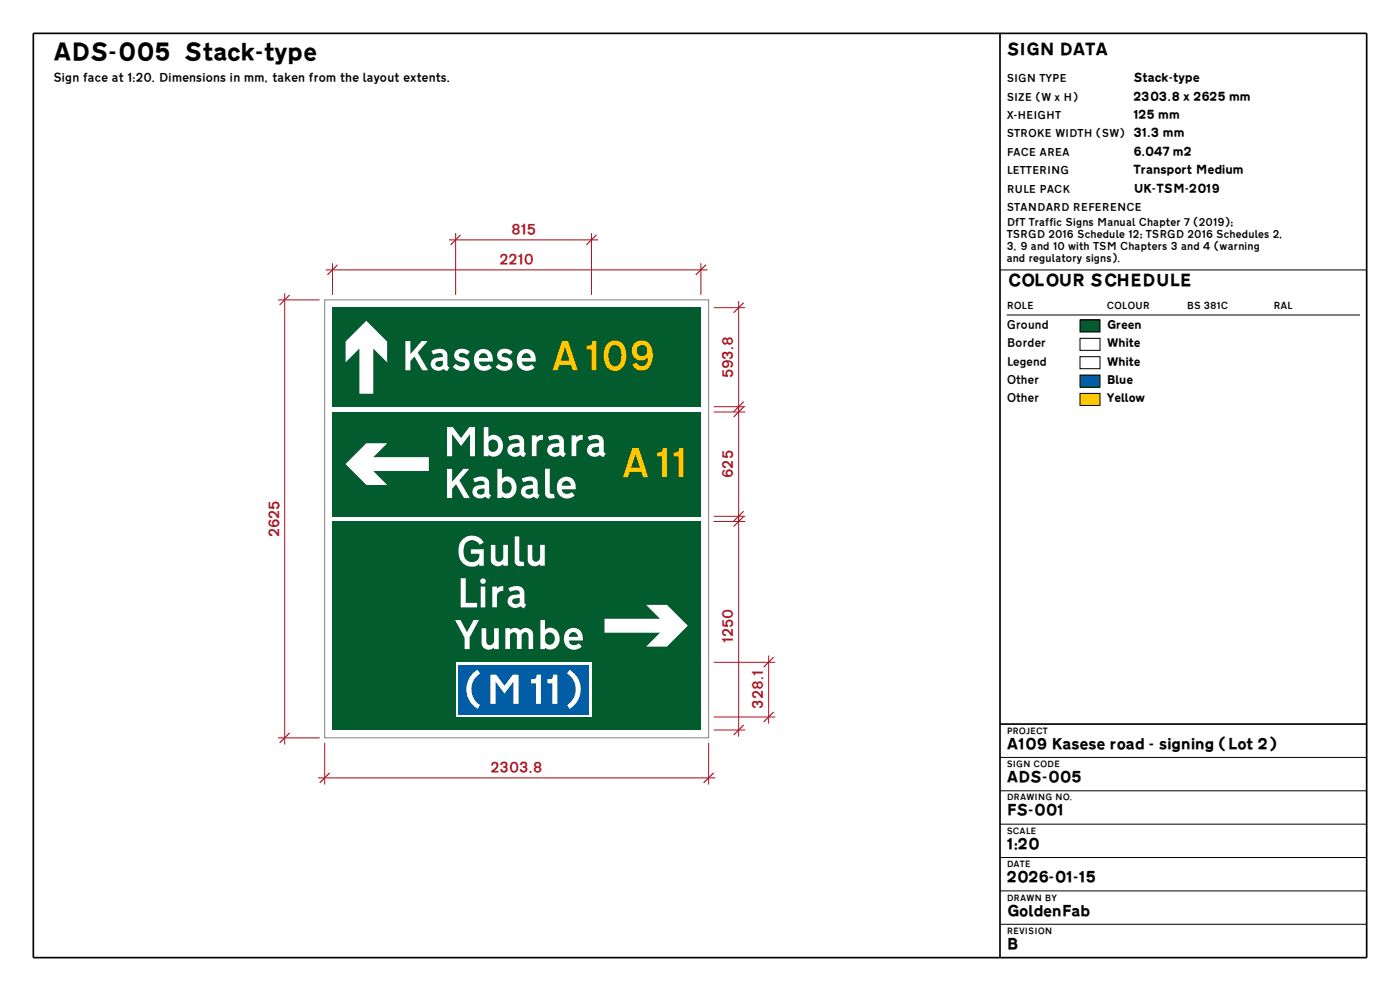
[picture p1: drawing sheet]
<svg xmlns="http://www.w3.org/2000/svg" width="420mm" height="297mm" viewBox="0 0 420 297" stroke-linecap="round" stroke-linejoin="round" font-family="sans-serif">
<path d="M99.8 92.2h110.5v29.7h-110.5z" fill-rule="evenodd" fill="#025c2e"/>
<g fill="#fff">
<path d="M103.7 102.4l6.2-6.3 6.3 6.3v6.2l-4.2-4.1v13.5h-4.2v-13.5l-4.1 4.1z" fill-rule="evenodd"/>
<path d="M121.6 102.2h1.5v3.9l3.4-3.9h1.8l-2.5 2.9a.62 .62 0 0 0-.5 .5 .62 .62 0 0 0 .3 .6l2.8 4.8h-1.7l-2.1-3.7a.24 .24 0 0 0-.1-.3 .24 .24 0 0 0-.4 0l-1 1.2v2.8h-1.5zM129.4 105.2l2.4-.7a2.08 2.08 0 0 1 2.4 1.7v3.4l.7 .5-.7 1.1-.5-.2a.78 .78 0 0 0-1.2-.1 2.22 2.22 0 0 1-2.4-.3 2.22 2.22 0 0 1-.7-2.2 2.87 2.87 0 0 1 2.5-1.3l1-.1a1.06 1.06 0 0 0-.5-1.1 1.06 1.06 0 0 0-1.1 0l-1.4 .4zM130.9 108.4a.98 .98 0 0 0 0 1.4 .98 .98 0 0 0 1.4 .1l.5-.5v-1.3zM136.8 105.1a3 3 0 0 1 4.1 .4l-.8 .9a1.53 1.53 0 0 0-2.5 0l.2 .4 .4 .2a2.75 2.75 0 0 1 2.7 1.9v.1a2.17 2.17 0 0 1-3.1 2.1l-2-1.1 .9-1a1.87 1.87 0 0 0 2.8 .4l-.1-.6-.6-.3a2.09 2.09 0 0 1-2.2-1 2.09 2.09 0 0 1 .2-2.4zM143.2 105.2a2.92 2.92 0 0 1 3.1-.2 2.92 2.92 0 0 1 1.6 2.7v.7h-4.2a1.72 1.72 0 0 0 1.2 1.3 1.72 1.72 0 0 0 1.8-.5l.8 1a3.1 3.1 0 0 1-3.3 .7 3.1 3.1 0 0 1-2-2.7v-.2a3.7 3.7 0 0 1 1-2.8zM144 106.3l-.4 1h2.8v-.2a1.4 1.4 0 0 0-1-1.1 1.4 1.4 0 0 0-1.4 .3zM149.7 105.1a3 3 0 0 1 4.1 .4l-.8 .9a1.53 1.53 0 0 0-2.5 0l.1 .4 .5 .2a2.75 2.75 0 0 1 2.7 1.9v.1a2.17 2.17 0 0 1-3.1 2.1l-2-1.1 .9-1a1.87 1.87 0 0 0 2.8 .4l-.2-.6-.5-.3a2.09 2.09 0 0 1-2.3-1 2.09 2.09 0 0 1 .3-2.4zM156.1 105.2a2.92 2.92 0 0 1 3.1-.2 2.92 2.92 0 0 1 1.5 2.7v.7h-4.2a1.72 1.72 0 0 0 1.3 1.3 1.72 1.72 0 0 0 1.7-.5l.9 1a3.1 3.1 0 0 1-3.3 .7 3.1 3.1 0 0 1-2.1-2.7v-.2a3.7 3.7 0 0 1 1.1-2.8zM156.9 106.3l-.4 1h2.8v-.2a1.4 1.4 0 0 0-1-1.1 1.4 1.4 0 0 0-1.4 .3z" fill-rule="evenodd"/>
</g>
<g fill="#ffc800">
<path d="M168.6 102.2h1.9l2.8 8.8h-1.5l-.5-1.7h-3.5l-.5 1.7h-1.5zM169.5 104.1l-1.3 4h2.6z" fill-rule="evenodd"/>
<path d="M176 103.6l1.1-.1a.92 .92 0 0 0 .6-1.1v-.2h1.3v8.7h-1.6v-6.1h-1.4zM182.4 102.8a3.2 3.2 0 0 1 3.5-.5 3.2 3.2 0 0 1 1.8 2.9 5.2 5.2 0 0 1-2 5.8 3.4 3.4 0 0 1-4.5-3.1l-.1-1.6 .1-1.1 .4-1.2zM183.2 104l-.5 1.2-.1 2a2.11 2.11 0 0 0 2.3 2.5 3.1 3.1 0 0 0 1.5-2.9v-.3a2.25 2.25 0 0 0-2.5-3zM190.2 103a3.3 3.3 0 0 1 3.9-.6 3.3 3.3 0 0 1 1.7 3.5 5.8 5.8 0 0 1-1.6 4.6l-.8 .4a3.2 3.2 0 0 1-3.7-1.8l1.2-.4a2.08 2.08 0 0 0 1.7 1h.1a1.95 1.95 0 0 0 1.6-2.4v-.1a2.76 2.76 0 0 1-3.1 .6 2.76 2.76 0 0 1-1.7-2.7l.2-1.2zM191.5 103.8a1.69 1.69 0 0 0-.5 1.7 1.69 1.69 0 0 0 1.4 1.2 1.65 1.65 0 0 0 1.8-2.1 1.65 1.65 0 0 0-2.7-.8z" fill-rule="evenodd"/>
</g>
<path d="M99.8 123.5h110.5v31.2h-110.5z" fill-rule="evenodd" fill="#025c2e"/>
<g fill="#fff">
<path d="M109.9 132.8h6.3l-4.2 4.2h16.7v4.2h-16.7l4.2 4.1h-6.3l-6.2-6.2z" fill-rule="evenodd"/>
<path d="M134.1 128h1.8l2.4 3.3 2.5-3.3h1.7v8.7h-1.5v-6.6l-2.7 3.6-2.7-3.6v6.6h-1.5zM145.1 128h1.4v2.9a2.85 2.85 0 0 1 3.3 .1 2.85 2.85 0 0 1 1.1 3.1 2.74 2.74 0 0 1-1.5 2.4 2.74 2.74 0 0 1-2.9-.2v.4h-1.4zM146.9 132.1l-.3 .6v1.7a1.55 1.55 0 0 0 2 .9 1.55 1.55 0 0 0 .8-2.1 1.51 1.51 0 0 0-.9-1.3 1.51 1.51 0 0 0-1.6 .2zM152.4 131l2.4-.7a2.08 2.08 0 0 1 2.4 1.7v3.4l.7 .5-.7 1.1-.5-.2a.78 .78 0 0 0-1.2-.1 2.22 2.22 0 0 1-2.4-.3 2.22 2.22 0 0 1-.7-2.3 2.87 2.87 0 0 1 2.5-1.2l1-.1a1.06 1.06 0 0 0-.5-1.1 1.06 1.06 0 0 0-1.1-.1l-1.4 .5zM153.9 134.2a.98 .98 0 0 0 0 1.4 .98 .98 0 0 0 1.4 .1l.5-.6v-1.2zM159.6 130.5h1.4v.6l.9-.7 1-.1v1.5a1.95 1.95 0 0 0-1.9 .9v4h-1.4zM164.4 131l2.3-.7a2.08 2.08 0 0 1 2.5 1.7v3.4l.6 .5-.7 1.1-.5-.2a.78 .78 0 0 0-1.2-.1 2.22 2.22 0 0 1-2.3-.3 2.22 2.22 0 0 1-.8-2.3 2.87 2.87 0 0 1 2.5-1.2l1-.1a1.06 1.06 0 0 0-.4-1.1 1.06 1.06 0 0 0-1.2-.1l-1.3 .5zM165.9 134.2a.98 .98 0 0 0-.1 1.4 .98 .98 0 0 0 1.4 .1l.6-.6v-1.2zM171.5 130.5h1.4v.6l1-.7 .9-.1v1.5a1.95 1.95 0 0 0-1.8 .9l-.1 4h-1.4zM176.3 131l2.4-.7a2.08 2.08 0 0 1 2.4 1.7v3.4l.6 .5-.7 1.1-.4-.2a.78 .78 0 0 0-1.2-.1 2.22 2.22 0 0 1-2.4-.3 2.22 2.22 0 0 1-.8-2.3 2.87 2.87 0 0 1 2.5-1.2l1-.1a1.06 1.06 0 0 0-.4-1.1 1.06 1.06 0 0 0-1.2-.1l-1.3 .5zM177.8 134.2a.98 .98 0 0 0 0 1.4 .98 .98 0 0 0 1.3 .1l.6-.6v-1.2z" fill-rule="evenodd"/>
<path d="M134.1 140.5h1.5v3.9l3.4-3.9h1.8l-2.5 2.9a.62 .62 0 0 0-.5 .5 .62 .62 0 0 0 .3 .6l2.8 4.8h-1.7l-2.1-3.7a.24 .24 0 0 0-.1-.4 .24 .24 0 0 0-.4 .1l-1 1.2v2.8h-1.5zM141.9 143.5l2.4-.7a2.08 2.08 0 0 1 2.4 1.7v3.4l.7 .5-.7 1.1-.5-.2a.78 .78 0 0 0-1.2-.1 2.22 2.22 0 0 1-2.4-.3 2.22 2.22 0 0 1-.7-2.3 2.87 2.87 0 0 1 2.5-1.2l1-.1a1.06 1.06 0 0 0-.5-1.1 1.06 1.06 0 0 0-1.1-.1l-1.4 .5zM143.4 146.7a.98 .98 0 0 0 0 1.4 .98 .98 0 0 0 1.4 .1l.5-.6v-1.2zM149.2 140.5h1.4v2.9a2.85 2.85 0 0 1 3.3 .1 2.85 2.85 0 0 1 1 3.1 2.74 2.74 0 0 1-1.5 2.4 2.74 2.74 0 0 1-2.8-.2v.4h-1.4zM151 144.6l-.4 .6v1.7a1.55 1.55 0 0 0 2.1 .9 1.55 1.55 0 0 0 .8-2.1 1.51 1.51 0 0 0-.9-1.3 1.51 1.51 0 0 0-1.6 .2zM156.5 143.5l2.3-.7a2.08 2.08 0 0 1 2.5 1.7v3.4l.6 .5-.7 1.1-.4-.2a.78 .78 0 0 0-1.2-.1 2.22 2.22 0 0 1-2.4-.3 2.22 2.22 0 0 1-.8-2.3 2.87 2.87 0 0 1 2.5-1.2l1-.1a1.06 1.06 0 0 0-.4-1.1 1.06 1.06 0 0 0-1.2-.1l-1.3 .5zM158 146.7a.98 .98 0 0 0 0 1.4 .98 .98 0 0 0 1.3 .1l.6-.6v-1.2zM163.5 140.5h1.4v6.4a.89 .89 0 0 0 .3 1 .89 .89 0 0 0 1 .1l.2 1.2a1.96 1.96 0 0 1-2.9-1zM168.1 143.5a2.92 2.92 0 0 1 3.1-.2 2.92 2.92 0 0 1 1.5 2.7v.6h-4.2a1.72 1.72 0 0 0 1.3 1.4 1.72 1.72 0 0 0 1.7-.5l.9 1a3.1 3.1 0 0 1-3.3 .7 3.1 3.1 0 0 1-2.1-2.8v-.1a3.7 3.7 0 0 1 1.1-2.8zM168.9 144.6l-.4 1h2.8v-.2a1.4 1.4 0 0 0-1-1.2 1.4 1.4 0 0 0-1.4 .4z" fill-rule="evenodd"/>
</g>
<g fill="#ffc800">
<path d="M189.7 134.2h1.9l2.8 8.8h-1.5l-.5-1.6h-3.5l-.5 1.6h-1.5zM190.6 136.1l-1.3 4h2.7z" fill-rule="evenodd"/>
<path d="M197.1 135.6l1.2-.1a.92 .92 0 0 0 .5-1.1v-.2h1.3v8.8h-1.5v-6.2h-1.5zM202 135.6l1.2-.1a.92 .92 0 0 0 .5-1.1v-.2h1.3v8.8h-1.5v-6.2h-1.5z" fill-rule="evenodd"/>
</g>
<path d="M99.8 156.3h110.5v62.5h-110.5z" fill-rule="evenodd" fill="#025c2e"/>
<g fill="#fff">
<path d="M181.3 185.4h16.7l-4.2-4.1h6.3l6.2 6.2-6.2 6.3h-6.3l4.2-4.2h-16.7z" fill-rule="evenodd"/>
<path d="M138.6 161.8a3.5 3.5 0 0 1 2.3-1.2l.5-.1a4.1 4.1 0 0 1 3.7 2.1l-1.2 .7-.2-.3a2.56 2.56 0 0 0-3.9-.4l-.3 .3a4.9 4.9 0 0 0 .3 4.9 2.23 2.23 0 0 0 2.7 .6 2.23 2.23 0 0 0 1.3-2.4h-2.5v-1.4h3.8v5h-1.3v-.7l-.7 .6-1 .3a4.2 4.2 0 0 1-4.6-4.8l.4-2.1zM147.2 163.3h1.4l.1 4a1.16 1.16 0 0 0 1.2 1.1 1.16 1.16 0 0 0 1.1-1.2v-3.9h1.4v6.2h-1.4v-.5a2.1 2.1 0 0 1-2.3 .7 2.1 2.1 0 0 1-1.5-1.9zM154.4 160.8h1.4v6.4a.89 .89 0 0 0 .3 1 .89 .89 0 0 0 1 .1l.2 1.2a1.96 1.96 0 0 1-2.9-1zM158.3 163.3h1.4v4a1.16 1.16 0 0 0 1.3 1.1 1.16 1.16 0 0 0 1-1.2v-3.9h1.4v6.2h-1.4v-.5a2.1 2.1 0 0 1-2.3 .7 2.1 2.1 0 0 1-1.4-1.9z" fill-rule="evenodd"/>
<path d="M138.2 173.3h1.5v7.4h3.4v1.3h-4.9zM144.2 175.8h1.4v6.3h-1.4zM144.1 174.1a.85 .85 0 0 1 1.7 0 .85 .85 0 0 1-1.7 0zM147.7 175.8h1.4v.6l.9-.6 1-.1v1.4a1.95 1.95 0 0 0-1.8 1l-.1 3.9h-1.4zM152.5 176.3l2.3-.7a2.08 2.08 0 0 1 2.5 1.7v3.4l.6 .5-.7 1.1-.4-.2a.78 .78 0 0 0-1.2-.1 2.22 2.22 0 0 1-2.4-.3 2.22 2.22 0 0 1-.8-2.2 2.87 2.87 0 0 1 2.5-1.3l1-.1a1.06 1.06 0 0 0-.4-1.1 1.06 1.06 0 0 0-1.2 0l-1.3 .4zM154 179.5a.98 .98 0 0 0 0 1.4 .98 .98 0 0 0 1.3 .1l.6-.5v-1.3z" fill-rule="evenodd"/>
<path d="M136.5 185.8h1.6l2 3.7 2-3.7h1.6l-2.8 5.2v3.5h-1.5v-3.5zM144.5 188.3h1.4v4a1.16 1.16 0 0 0 1.3 1.1 1.16 1.16 0 0 0 1-1.2v-3.9h1.4v6.2h-1.4v-.5a2.1 2.1 0 0 1-2.3 .7 2.1 2.1 0 0 1-1.4-1.9zM151.6 188.3h1.4v.4a2.09 2.09 0 0 1 3.1 .3 2.26 2.26 0 0 1 3.7 .4l.1 5.1h-1.3l-.1-4.3a1.01 1.01 0 0 0-1-.8 1.01 1.01 0 0 0-1 .8v4.3h-1.4v-4l-.2-.6a1.04 1.04 0 0 0-1.2-.4 1.04 1.04 0 0 0-.7 1.1v3.9h-1.4zM162.1 185.8h1.4v2.9a2.85 2.85 0 0 1 3.3 .1 2.85 2.85 0 0 1 1.1 3.1 2.74 2.74 0 0 1-1.5 2.4 2.74 2.74 0 0 1-2.9-.2v.4h-1.4zM163.9 189.9l-.3 .6v1.8a1.55 1.55 0 0 0 2 .8 1.55 1.55 0 0 0 .8-2.1 1.51 1.51 0 0 0-.9-1.3 1.51 1.51 0 0 0-1.6 .2zM170.2 188.8a2.92 2.92 0 0 1 3.1-.2 2.92 2.92 0 0 1 1.6 2.7v.7h-4.2a1.72 1.72 0 0 0 1.2 1.3 1.72 1.72 0 0 0 1.8-.5l.8 1a3.1 3.1 0 0 1-3.3 .7 3.1 3.1 0 0 1-2-2.7v-.2a3.7 3.7 0 0 1 1-2.8zM171 189.9l-.4 1h2.8v-.2a1.4 1.4 0 0 0-1-1.1 1.4 1.4 0 0 0-1.4 .3z" fill-rule="evenodd"/>
<path d="M136.7 198.5h40.7v16.4h-40.7z" fill-rule="evenodd"/>
</g>
<path d="M137.5 199.3h39.2v14.8h-39.2z" fill-rule="evenodd" fill="#005da6"/>
<g fill="#fff">
<path d="M141.9 201.7l1.3-1 .7 1.1a5.8 5.8 0 0 0 .1 9.6l-.7 .9a6.4 6.4 0 0 1-3.4-5.8v-.3a7.3 7.3 0 0 1 2-4.5zM147.1 202.2h1.8l2.5 3.3 2.4-3.3h1.7v8.7h-1.5v-6.6l-2.7 3.6-2.6-3.6v6.6h-1.6z" fill-rule="evenodd"/>
<path d="M159.3 203.6l1.2-.1a.92 .92 0 0 0 .5-1.1v-.2h1.3v8.7h-1.5v-6.1h-1.5zM164.2 203.6l1.2-.1a.92 .92 0 0 0 .5-1.1v-.2h1.3v8.7h-1.5v-6.1h-1.5zM170.9 200.7a6.9 6.9 0 0 1 3.3 6.1 6.6 6.6 0 0 1-3.4 5.5l-.7-1a5.8 5.8 0 0 0 2.6-4.9 5.8 5.8 0 0 0-2.5-4.6z" fill-rule="evenodd"/>
</g>
<path d="M97.4 89.9h115.2v131.2h-115.2z" fill="none" stroke="#808080" stroke-width=".3"/>
<path d="M324 95.9h6v3.6h-6z" fill="#025c2e"/>
<path d="M324 95.9h6v3.6h-6z" fill="none" stroke="#000" stroke-width=".3"/>
<path d="M324 101.4h6v3.6h-6z" fill="#fff"/>
<path d="M324 101.4h6v3.6h-6z" fill="none" stroke="#000" stroke-width=".3"/>
<path d="M324 106.9h6v3.6h-6z" fill="#fff"/>
<path d="M324 106.9h6v3.6h-6z" fill="none" stroke="#000" stroke-width=".3"/>
<path d="M324 112.4h6v3.6h-6z" fill="#005da6"/>
<path d="M324 112.4h6v3.6h-6z" fill="none" stroke="#000" stroke-width=".3"/>
<path d="M324 117.9h6v3.6h-6z" fill="#ffc800"/>
<path d="M300 80.9h110M302 94.4h106M324 117.9h6v3.6h-6zM300 227h110M300 237h110M300 247h110M300 257h110M300 267h110M300 277h110" fill="none" stroke="#000" stroke-width=".3"/>
<g fill="none" stroke="#b01020" stroke-width=".3">
<path d="M99.8 78.9v9.5M134.7 71.9h44.7M136.7 69.9v18.5M177.4 69.9v18.5M210.3 78.9v9.5M83.4 89.9h12.5M85.4 87.9v135.2M97.8 80.9h114.5M214.1 92.2h9.5M221.6 90.2v130.6M214.1 123.5h9.5M214.1 121.9h9.5"/>
<path d="M214.1 156.3h9.5M214.1 154.7h9.5M214.1 198.5h18.5M230.6 196.5v20.4M214.1 218.8h9.5M214.1 214.9h18.5M83.4 221.1h12.5M95.4 233.1h119.2M97.4 222.6v12.5M212.6 222.6v12.5"/>
</g>
<g fill="none" stroke="#b01020" stroke-width=".35">
<path d="M101.3 79.4l-3 3M138.2 70.4l-3 3M178.9 70.4l-3 3M211.8 79.4l-3 3M86.9 88.4l-3 3M223.1 90.7l-3 3M223.1 122l-3 3M223.1 120.4l-3 3M223.1 154.8l-3 3M223.1 153.2l-3 3M232.1 197l-3 3M86.9 219.6l-3 3"/>
<path d="M223.1 217.3l-3 3M232.1 213.4l-3 3M98.9 231.6l-3 3M214.1 231.6l-3 3"/>
</g>
<path d="M10 10h400v277h-400zM300 10v277M300 217h110" fill="none" stroke="#000" stroke-width=".5"/>
<text font-size="7.1" x="16" y="19">ADS-005 Stack-type</text>
<g font-size="5">
<text x="302" y="17">SIGN DATA</text>
<text x="302" y="86.4">COLOUR SCHEDULE</text>
</g>
<g font-size="4.6">
<text x="302" y="225">A109 Kasese road - signing (Lot 2)</text>
<text x="302" y="235">ADS-005</text>
<text x="302" y="245">FS-001</text>
<text x="302" y="255">1:20</text>
<text x="302" y="265">2026-01-15</text>
<text x="302" y="275">GoldenFab</text>
<text x="302" y="285">B</text>
</g>
<g font-size="4.3" fill="#b01020">
<text x="153.3" y="70.7">815</text>
<text x="149.9" y="79.7">2210</text>
<text x="220.4" y="113.4" transform="rotate(-90 220.4 113.4)">593.8</text>
<text x="220.4" y="143.3" transform="rotate(-90 220.4 143.3)">625</text>
<text x="84.2" y="161" transform="rotate(-90 84.2 161)">2625</text>
<text x="220.4" y="192.7" transform="rotate(-90 220.4 192.7)">1250</text>
<text x="229.4" y="212.5" transform="rotate(-90 229.4 212.5)">328.1</text>
<text x="147.2" y="231.9">2303.8</text>
</g>
<g font-size="3.6">
<text x="16" y="25">Sign face at 1:20. Dimensions in mm, taken from the layout extents.</text>
<text x="340" y="25">Stack-type</text>
<text x="340" y="30.5">2303.8 x 2625 mm</text>
<text x="340" y="36">125 mm</text>
<text x="340" y="47">6.047 m2</text>
<text x="340" y="52.5">Transport Medium</text>
<text x="340" y="58">UK-TSM-2019</text>
</g>
<g font-size="3.4">
<text x="302" y="98.9">Ground</text>
<text x="332" y="98.9">Green</text>
<text x="302" y="104.4">Border</text>
<text x="332" y="104.4">White</text>
<text x="302" y="109.9">Legend</text>
<text x="332" y="109.9">White</text>
<text x="302" y="115.4">Other</text>
<text x="332" y="115.4">Blue</text>
<text x="302" y="120.9">Other</text>
<text x="332" y="120.9">Yellow</text>
</g>
<g font-size="3.1">
<text x="302" y="25">SIGN TYPE</text>
<text x="302" y="30.5">SIZE (W x H)</text>
<text x="302" y="36">X-HEIGHT</text>
<text x="302" y="41.5">STROKE WIDTH (SW) 31.3 mm</text>
<text x="302" y="47">FACE AREA</text>
<text x="302" y="52.5">LETTERING</text>
<text x="302" y="58">RULE PACK</text>
<text x="302" y="63.5">STANDARD REFERENCE</text>
<text x="302" y="68">DfT Traffic Signs Manual Chapter 7 (2019);</text>
<text x="302" y="71.6">TSRGD 2016 Schedule 12; TSRGD 2016 Schedules 2,</text>
<text x="302" y="75.2">3, 9 and 10 with TSM Chapters 3 and 4 (warning</text>
<text x="302" y="78.8">and regulatory signs).</text>
</g>
<g font-size="2.9">
<text x="302" y="92.9">ROLE</text>
<text x="332" y="92.9">COLOUR</text>
<text x="356" y="92.9">BS 381C</text>
<text x="382" y="92.9">RAL</text>
</g>
<g font-size="2.6">
<text x="302" y="220.2">PROJECT</text>
<text x="302" y="230.2">SIGN CODE</text>
<text x="302" y="240.2">DRAWING NO.</text>
<text x="302" y="250.2">SCALE</text>
<text x="302" y="260.2">DATE</text>
<text x="302" y="270.2">DRAWN BY</text>
<text x="302" y="280.2">REVISION</text>
</g>
</svg>
